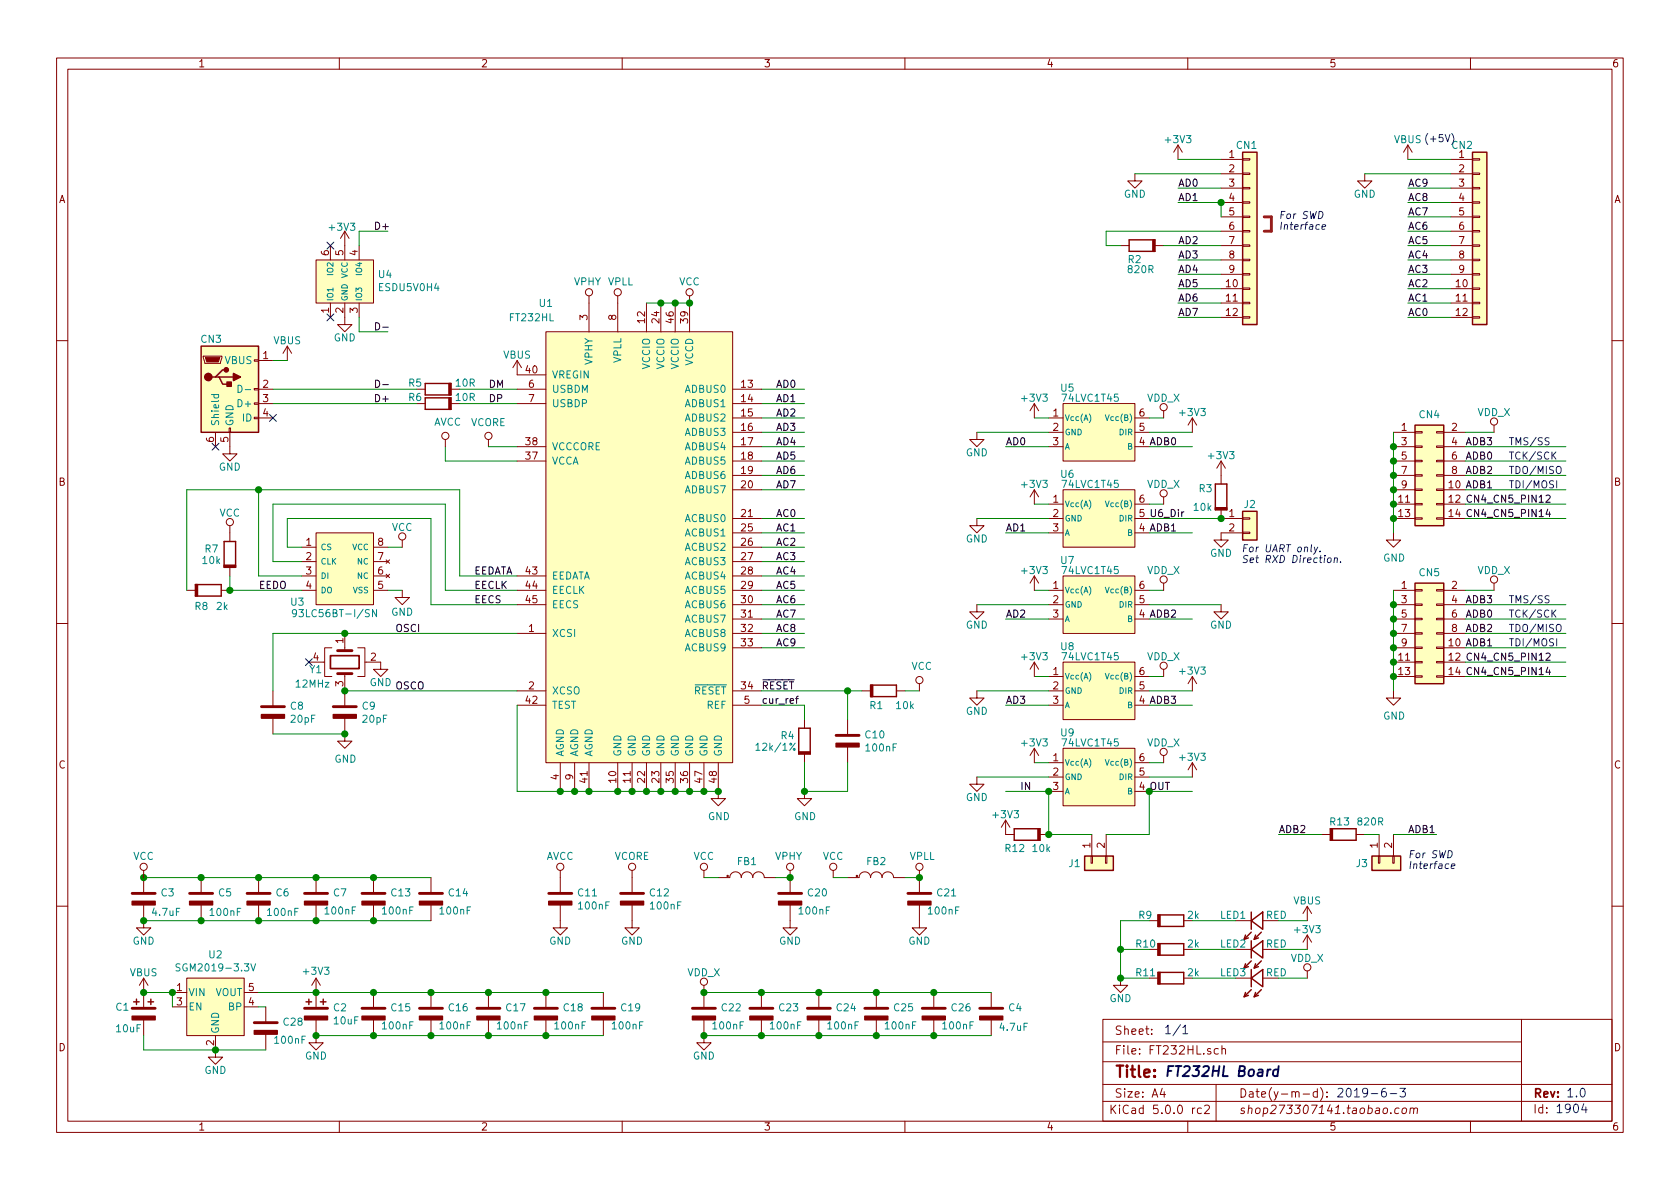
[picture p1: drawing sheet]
<svg xmlns="http://www.w3.org/2000/svg" width="297mm" height="210mm" viewBox="0 0 297 210" stroke-linecap="round" stroke-linejoin="round" font-family="sans-serif">
<g fill="none" stroke="#840000" stroke-width=".18">
<path d="M10 10.3h277v189.9h-277zM12 12.2h273v186.1h-273zM60 10.3v1.9M110 10.3v1.9M160 10.3v1.9M210 10.3v1.9M260 10.3v1.9M200.7 30.7v1.3h1.2l-1.2 1.3-1.3-1.3h1.3M208.3 25.6l-.8 1.3M208.3 25.6v2.6M208.3 25.6l.7 1.3M215.9 28.2h3.8"/>
<path d="M215.9 30.7h3.8M215.9 33.3h3.8M215.9 35.8h3.8M215.9 38.3h3.8M219.7 38.2h1.3v.3h-1.3zM219.7 35.7h1.3v.2h-1.3zM219.7 33.1h1.3v.3h-1.3zM219.7 30.6h1.3v.3h-1.3zM219.7 28.1h1.3v.2h-1.3zM241.3 30.7v1.3h1.3l-1.3 1.3-1.3-1.3h1.3M248.9 25.6l-.7 1.3M248.9 25.6v2.6"/>
<path d="M248.9 25.6l.8 1.3M256.5 28.2h3.8M256.5 30.7h3.8M256.5 33.3h3.8M256.5 35.8h3.8M256.5 38.3h3.8M260.3 38.2h1.3v.3h-1.3zM260.3 35.7h1.3v.2h-1.3zM260.3 33.1h1.3v.3h-1.3zM260.3 30.6h1.3v.3h-1.3zM260.3 28.1h1.3v.2h-1.3zM55.9 46h10.1v7.6h-10.1z"/>
<path d="M58.4 43.4v2.6M58.4 53.6v2.5M61 53.6v3.8h1.2l-1.2 1.3-1.3-1.3h1.3M61 40.9v5.1M61 40.9l-.8 1.3M61 40.9l.7 1.3M63.5 43.4v2.6M63.5 53.6v2.5M96.5 58.7h33v76.2h-33zM104.1 52.3v6.4M109.2 52.3v6.4M114.3 53.6v5.1"/>
<path d="M116.8 53.6v5.1M119.4 53.6v5.1M121.9 52.3v6.4M198.1 43.4h1.5M204.2 43.4h1.5M215.9 43.4h3.8M215.9 51h3.8M215.9 53.6h3.8M215.9 56.1h3.8M215.9 40.9h3.8M215.9 46h3.8M215.9 48.5h3.8"/>
<path d="M219.7 56h1.3v.3h-1.3zM219.7 53.5h1.3v.2h-1.3zM219.7 50.9h1.3v.3h-1.3zM219.7 48.4h1.3v.2h-1.3zM219.7 45.8h1.3v.3h-1.3zM219.7 43.3h1.3v.3h-1.3zM219.7 40.8h1.3v.2h-1.3zM256.5 43.4h3.8M256.5 51h3.8M256.5 53.6h3.8M256.5 56.1h3.8M256.5 40.9h3.8"/>
<path d="M256.5 46h3.8M256.5 48.5h3.8M260.3 56h1.3v.3h-1.3zM260.3 53.5h1.3v.2h-1.3zM260.3 50.9h1.3v.3h-1.3zM260.3 48.4h1.3v.2h-1.3zM260.3 45.8h1.3v.3h-1.3zM260.3 43.3h1.3v.3h-1.3zM260.3 40.8h1.3v.2h-1.3zM10 60.2h2M35.9 63h3.3v.2l-.2 1.1h-2.8zM38.1 76.4v2.6"/>
<path d="M40.5 75.7h.3v.7h-.3zM40.6 76.4v3.9h1.3l-1.3 1.2-1.2-1.2h1.2M45 73.8h.7v.2h-.7zM45 71.2h.7v.3h-.7zM45 68.7h.7v.3h-.7zM45 63.6h.7v.3h-.7zM45.7 68.8h2.6M45.7 71.4h2.6M45.7 73.9h2.6M45.7 63.7h2.6M50.8 61.2l-.8 1.3M50.8 61.2v2.5"/>
<path d="M50.8 61.2l.8 1.3M73.7 68.8h1.5M73.7 71.4h1.5M78.7 77.7v1.3M79.8 68.8h1.5M79.8 71.4h1.5M86.4 77.7v1.3M91.4 68.8h5.1M91.4 71.4h5.1M91.4 79h5.1M91.4 63.7v2.6h5.1M91.4 63.7l-.7 1.3"/>
<path d="M91.4 63.7l.8 1.3M129.5 68.8h5.1M129.5 71.4h5.1M129.5 73.9h5.1M129.5 76.4h5.1M129.5 79h5.1M172.7 76.4v1.3h1.3l-1.3 1.3-1.3-1.3h1.3M182.9 71.4l-.8 1.2M182.9 71.4v2.5M182.9 71.4l.7 1.2M185.4 73.9h2.6M185.4 76.4h2.6"/>
<path d="M185.4 79h2.6M188 71.4h12.7v10.1h-12.7zM200.7 73.9h2.5M200.7 76.4h2.5M200.7 79h2.5M205.7 72.6v1.3M210.8 73.9l-.7 1.3M210.8 73.9v2.5M210.8 73.9l.8 1.3M246.4 76.4h3.8M246.4 79h3.8M250.2 78.9h1.3v.2h-1.3z"/>
<path d="M250.2 76.3h1.3v.3h-1.3zM254 78.9h1.3v.2h-1.3zM254 76.3h1.3v.3h-1.3zM255.3 76.4h3.8M255.3 79h3.8M264.2 75.2v1.2M285 60.2h2M40.6 93v2.8M53.3 96.8h2.6M53.3 99.3h2.6M55.9 94.2h10.1v12.7h-10.1zM66 96.8h2.6"/>
<path d="M66 99.3h2.6M68.3 99l.6 .6M68.9 99l-.6 .6M71.1 95.5v1.3M91.4 81.5h5.1M129.5 96.8h5.1M129.5 99.3h5.1M129.5 81.5h5.1M129.5 84.1h5.1M129.5 86.6h5.1M129.5 91.7h5.1M129.5 94.2h5.1"/>
<path d="M172.7 91.7v1.3h1.3l-1.3 1.2-1.3-1.2h1.3M182.9 86.6v2.5M182.9 86.6l-.8 1.3M182.9 86.6l.7 1.3M185.4 91.7h2.6M185.4 94.2h2.6M185.4 89.1h2.6M188 86.6h12.7v10.2h-12.7zM200.7 91.7h2.5M200.7 94.2h2.5M200.7 89.1h2.5M205.7 87.9v1.2"/>
<path d="M215.9 81.5v4.1M215.9 90.2v1.5h3.8M215.9 81.5l-.8 1.3M215.9 81.5l.8 1.3M219.7 94.1h1.3v.3h-1.3zM219.7 91.6h1.3v.2h-1.3zM219.7 94.2h-3.8v1.3h1.3l-1.3 1.3-1.3-1.3h1.3M246.4 94.2v1.3h1.2l-1.2 1.3-1.3-1.3h1.3M246.4 81.5h3.8M246.4 84.1h3.8M246.4 86.6h3.8M246.4 91.7h3.8"/>
<path d="M246.4 89.1h3.8M250.2 91.6h1.3v.2h-1.3zM250.2 89h1.3v.3h-1.3zM250.2 86.5h1.3v.2h-1.3zM250.2 83.9h1.3v.3h-1.3zM250.2 81.4h1.3v.3h-1.3zM254 91.6h1.3v.2h-1.3zM254 89h1.3v.3h-1.3zM254 86.5h1.3v.2h-1.3zM254 83.9h1.3v.3h-1.3zM254 81.4h1.3v.3h-1.3zM255.3 81.5h3.8"/>
<path d="M255.3 84.1h3.8M255.3 86.6h3.8M255.3 91.7h3.8M255.3 89.1h3.8M10 110.3h2M33 104.4h1.5M39.1 104.4h1.5M40.6 100.3v1.5M53.3 104.4h2.6M53.3 101.8h2.6M54.6 117.1h2.8M58.7 114.5h-1.3v5.1h1.3"/>
<path d="M61 112v3.1M61 119.1v5.9M63.2 114.5h1.3v5.1h-1.3M64.5 117.1h2.8v1.3h1.3l-1.3 1.2-1.3-1.2h1.3M66 104.4h2.6M66 101.8h2.6M68.3 101.5l.6 .7M68.9 101.5l-.6 .7M71.1 104.4v1.3h1.3l-1.3 1.2-1.3-1.2h1.3M91.4 104.4h5.1M91.4 101.8h5.1M91.4 112h5.1"/>
<path d="M91.4 106.9h5.1M129.5 104.4h5.1M129.5 101.8h5.1M129.5 112h5.1M129.5 106.9h5.1M129.5 109.5h5.1M129.5 114.5h5.1M172.7 106.9v1.3h1.3l-1.3 1.3-1.3-1.3h1.3M182.9 101.8v2.6M182.9 117.1v2.5M182.9 101.8l-.8 1.3M182.9 101.8l.7 1.3"/>
<path d="M182.9 117.1l-.8 1.3M182.9 117.1l.7 1.3M185.4 104.4h2.6M185.4 106.9h2.6M185.4 109.5h2.6M185.4 119.6h2.6M188 101.8h12.7v10.2h-12.7zM188 117.1h12.7v10.1h-12.7zM200.7 104.4h2.5M200.7 106.9h2.5M200.7 109.5h2.5M200.7 119.6h2.5"/>
<path d="M205.7 103.1v1.3M205.7 118.4v1.2M210.8 119.6v2.6M210.8 119.6l-.7 1.3M210.8 119.6l.8 1.3M215.9 106.9v1.3h1.3l-1.3 1.3-1.3-1.3h1.3M246.4 104.4h3.8M246.4 117.1h3.8M246.4 112h3.8M246.4 106.9h3.8M246.4 109.5h3.8M246.4 114.5h3.8"/>
<path d="M246.4 119.6h3.8M250.2 119.5h1.3v.3h-1.3zM250.2 117h1.3v.2h-1.3zM250.2 114.4h1.3v.3h-1.3zM250.2 111.9h1.3v.2h-1.3zM250.2 109.3h1.3v.3h-1.3zM250.2 106.8h1.3v.3h-1.3zM250.2 104.3h1.3v.2h-1.3zM254 119.5h1.3v.3h-1.3zM254 117h1.3v.2h-1.3zM254 114.4h1.3v.3h-1.3zM254 111.9h1.3v.2h-1.3z"/>
<path d="M254 109.3h1.3v.3h-1.3zM254 106.8h1.3v.3h-1.3zM254 104.3h1.3v.2h-1.3zM255.3 104.4h3.8M255.3 117.1h3.8M255.3 112h3.8M255.3 106.9h3.8M255.3 109.5h3.8M255.3 114.5h3.8M255.3 119.6h3.8M264.2 103.1v1.3M285 110.3h2"/>
<path d="M48.3 122.2v2.8M48.3 127v2.8M61 127v4.1h1.2l-1.2 1.2-1.3-1.2h1.3M91.4 122.2h5.1M91.4 124.7h5.1M99.1 134.9v5M101.6 134.9v5M104.1 134.9v5M109.2 134.9v5M111.8 134.9v5M114.3 134.9v5M116.8 134.9v5"/>
<path d="M119.4 134.9v5M121.9 134.9v5M124.5 134.9v5M127 134.9v6.3h1.3l-1.3 1.3-1.3-1.3h1.3M129.5 122.2h5.1M129.5 124.7h5.1M142.2 139.9v1.3h1.3l-1.3 1.3-1.2-1.3h1.2M142.2 127.2v1.6M142.2 133.3v1.6M149.9 127.2v2.8M149.9 132.1v2.8M152.4 122.2h1.5"/>
<path d="M158.5 122.2h1.5M162.6 120.9v1.3M172.7 122.2v1.2h1.3l-1.3 1.3-1.3-1.3h1.3M172.7 137.4v1.3h1.3l-1.3 1.2-1.3-1.2h1.3M182.9 132.3v2.6M182.9 132.3l-.8 1.3M182.9 132.3l.7 1.3M185.4 122.2h2.6M185.4 124.7h2.6M185.4 134.9h2.6M185.4 137.4h2.6M185.4 139.9h2.6"/>
<path d="M188 132.3h12.7v10.2h-12.7zM200.7 122.2h2.5M200.7 124.7h2.5M200.7 134.9h2.5M200.7 137.4h2.5M200.7 139.9h2.5M205.7 133.6v1.3M210.8 134.9v2.5M210.8 134.9l-.7 1.2M210.8 134.9l.8 1.2M246.4 122.2v1.2h1.2l-1.2 1.3-1.3-1.3h1.3M25.4 153.9v4.1"/>
<path d="M35.6 155.2v2.8M45.7 155.2v2.8M55.9 155.2v2.8M66 155.2v2.8M76.2 155.2v2.8M99.1 153.9v4.1M111.8 153.9v4.1M124.5 153.9v1.3M127 155.2h2a1.02 1.02 0 0 1 1-1 1.02 1.02 0 0 1 1.1 1 1.02 1.02 0 0 1 1-1 1.02 1.02 0 0 1 1 1 1.02 1.02 0 0 1 1-1 1.02 1.02 0 0 1 1 1h2.1M139.7 153.9v4.1M147.3 153.9v1.3M149.9 155.2h2a1.02 1.02 0 0 1 1-1 1.02 1.02 0 0 1 1 1 1.02 1.02 0 0 1 1-1 1.02 1.02 0 0 1 1.1 1 1.02 1.02 0 0 1 1-1 1.02 1.02 0 0 1 1 1h2"/>
<path d="M162.6 153.9v4.1M177.8 145v2.6h1.5M177.8 145l-.8 1.3M177.8 145l.8 1.3M183.9 147.6h1.5M192.9 151.4h.3v1.2h-.3zM193 147.6v3.8M195.5 151.4h.2v1.2h-.2zM195.6 147.6v3.8M233.7 147.6h1.5M239.8 147.6h1.5M243.7 151.4h.3v1.2h-.3z"/>
<path d="M243.8 147.6v3.8M246.3 151.4h.2v1.2h-.2zM246.4 147.6v3.8M10 160.2h2M25.4 160v4.1h1.3l-1.3 1.2-1.3-1.2h1.3M25.4 173l-.8 1.2M25.4 173v5.3M25.4 173l.8 1.2M30.5 175.5h2.5M30.5 178h2.5M33 173h10.2v10.1h-10.2zM35.6 160v2.8"/>
<path d="M43.2 175.5h2.5M43.2 178h2.5M45.7 160v2.8M47 178v2.8M55.9 173l-.8 1.2M55.9 160v2.8M55.9 173v5.3M55.9 173l.7 1.2M66 160v2.8M66 175.5v2.8M76.2 160v2.8M76.2 175.5v2.8"/>
<path d="M86.4 175.5v2.8M96.5 175.5v2.8M99.1 160v4.1h1.2l-1.2 1.2-1.3-1.2h1.3M106.7 175.5v2.8M111.8 160v4.1h1.2l-1.2 1.2-1.3-1.2h1.3M124.5 174.2v4.1M134.6 175.5v2.8M139.7 160v4.1h1.3l-1.3 1.2-1.3-1.2h1.3M144.8 175.5v2.8M154.9 175.5v2.8M162.6 160v4.1h1.2l-1.2 1.2-1.3-1.2h1.3M165.1 175.5v2.8"/>
<path d="M175.3 175.5v2.8M198.1 173v1.2h1.3l-1.3 1.3-1.3-1.3h1.3M203.2 162.8h1.5M203.2 173h1.5M209.3 162.8h1.5M209.3 167.9h1.5M209.3 173h1.5M218.4 162.8h2.8M218.4 167.9h2.8M218.4 173h2.8M223.3 162.8h2.8M223.3 167.9h2.8"/>
<path d="M223.3 173h2.8M231.1 165.3l-.7 1.3M231.1 160.3v2.5M231.1 165.3v2.6M231.1 171.7v1.3M231.1 165.3l.8 1.3M231.1 160.3l-.7 1.2M231.1 160.3l.8 1.2M285 160.2h2M25.4 180.3v2.8M38.1 183.1v3.8h1.3l-1.3 1.3-1.3-1.3h1.3M47 182.9v2.8"/>
<path d="M55.9 180.3v4.1h1.2l-1.2 1.3-1.3-1.3h1.3M60 198.3v1.9M66 180.3v2.8M76.2 180.3v2.8M86.4 180.3v2.8M96.5 180.3v2.8M106.7 180.3v2.8M110 198.3v1.9M124.5 180.3v4.1h1.2l-1.2 1.3-1.3-1.3h1.3M134.6 180.3v2.8M144.8 180.3v2.8M154.9 180.3v2.8"/>
<path d="M160 198.3v1.9M165.1 180.3v2.8M175.3 180.3v2.8M195 180.3h90v18h-90zM195 194.8h90M195 191.8h90M195 187.8h74M195 184.2h74M203.6 182.8v.1M203.6 182v.1M205.5 192.5l-.4 1h1M205.8 193v1"/>
<path d="M210 198.3v1.9M211.3 195.9l-.5 .3M212.4 196l-.4-.1-.3 .3 .1 .6h.6M213 195.6l.2-.2h.4l.2 .5-.9 1h.9M215 191.8v6.5M215.4 185.5l-.4-.1-.3 .3 .1 .6 .2 .1 .4-.1M216.1 185.5l.2-.1 .3 .1 .1 .9M216.1 184.9v1.5M230.4 193.5h1.1M232.9 193.1l-.4-.1-.3 .3 .1 .6 .2 .1 .4-.1M232.9 192.5v1.5M233.5 192.3a1.71 1.71 0 0 1 0 2.3"/>
<path d="M234.6 193.9v.1M234.6 193.1v.1M247.4 196l-.4-.1-.4 .3v.6l.2 .1 .5-.1M248 196.1l.2-.2 .4 .2 .1 .1-.1 .6-.3 .1-.4-.1v-.2zM249.4 196.1l.2-.2 .3 .1v.9M249.4 195.9l-.1 1M250 196.1a.36 .36 0 0 1 .3-.2 .36 .36 0 0 1 .3 .2l-.1 .8M260 198.3v1.9M269 180.3v18"/>
<circle cx="104.1" cy="51.7" r=".63"/>
<circle cx="109.2" cy="51.7" r=".63"/>
<circle cx="121.9" cy="51.7" r=".63"/>
<circle cx="78.7" cy="77.1" r=".63"/>
<circle cx="86.4" cy="77.1" r=".63"/>
<circle cx="205.7" cy="72" r=".63"/>
<circle cx="264.2" cy="74.5" r=".63"/>
<circle cx="40.6" cy="92.3" r=".63"/>
<circle cx="71.1" cy="94.9" r=".63"/>
<circle cx="205.7" cy="87.2" r=".63"/>
<circle cx="205.7" cy="102.5" r=".63"/>
<circle cx="205.7" cy="117.7" r=".63"/>
<circle cx="264.2" cy="102.5" r=".63"/>
<circle cx="162.6" cy="120.3" r=".63"/>
<circle cx="205.7" cy="133" r=".63"/>
<circle cx="25.4" cy="153.3" r=".63"/>
<circle cx="99.1" cy="153.3" r=".63"/>
<circle cx="111.8" cy="153.3" r=".63"/>
<circle cx="124.5" cy="153.3" r=".63"/>
<circle cx="139.7" cy="153.3" r=".63"/>
<circle cx="147.3" cy="153.3" r=".63"/>
<circle cx="162.6" cy="153.3" r=".63"/>
<circle cx="124.5" cy="173.6" r=".63"/>
<circle cx="231.1" cy="171.1" r=".63"/>
</g>
<path d="M226 189.2a.61 .61 0 0 0-.9 .3v.6l.2 .2 .6-.1M226.1 188.5l-.2 1.8" fill="none" stroke="#0000bf" stroke-width=".36"/>
<g fill="none" stroke="#0000bf" stroke-width=".18">
<path d="M256.7 23.6a1.4 1.4 0 0 1 0 1.9M233.8 40.1l.6-.1-.1-.2h-.4l-.2 .6 .2 .2 .3-.1M273.9 77.5l-.5-.1-.2 .1v.4l.6 .2 .1 .3-.2 .3-.5-.1M275.1 79.9l-.7 .8M232.4 96.7l.2 .9M233 96.7l-.6 1.2-.2 .1M233.4 97.5v.1M234.8 98.8l.2-.2 .3 .2v.5l-.1 .1-.3 .1-.2-.1zM235.9 98.8l.2-.2 .3 .1v.8M236 98.6l-.1 .9M237 99.4v.1M274.6 80.5l.5 .7"/>
<path d="M275.2 82.6l.3-.1a.45 .45 0 0 1 .5 .4v.4l-.2 .4h-.4a.92 .92 0 0 1-.2-1.1zM275.2 85v1.3M273.9 105.4l-.5-.1-.2 .2v.3l.6 .3 .1 .3-.2 .2-.5-.1M274.6 108.4l.5 .7M275.1 107.9l-.7 .7M275.2 110.6l.3-.2a.45 .45 0 0 1 .5 .4v.4l-.2 .4h-.4a.92 .92 0 0 1-.2-1zM275.2 112.9v1.3M256.6 153.2l.6-.1v-.3h-.5l-.1 .6 .1 .2 .4-.1M209.1 181.7l.5-.4v1.5M209.1 182.8h.9M245.8 193.4h1.2M247.5 192.5h1l-.5 .5 .4 .2v.6l-.2 .2h-.4l-.3-.2"/>
<path d="M280 195.2l-.3 1.1h.9M280.4 195.8v1"/>
</g>
<g fill="none" stroke="#008400" stroke-width=".18">
<path d="M200.7 30.7h15.2M208.3 33.3h7.6M208.3 35.8h7.6v2.5M208.3 28.2h7.6M241.3 30.7h15.2M248.9 38.3h7.6M248.9 33.3h7.6M248.9 35.8h7.6M248.9 28.2h7.6M63.5 56.1v2.6h5.1M68.6 40.9h-5.1v2.5M114.3 53.6h7.6"/>
<path d="M205.7 43.4h10.2M208.3 46h7.6M208.3 53.6h7.6M208.3 56.1h7.6M208.3 48.5h7.6M208.3 51h7.6M215.9 40.9h-20.3v2.5h2.5M248.9 46h7.6M248.9 53.6h7.6M248.9 56.1h7.6M248.9 48.5h7.6M248.9 51h7.6"/>
<path d="M248.9 40.9h7.6M248.9 43.4h7.6M48.3 68.8h25.4M48.3 71.4h25.4M48.3 63.7h2.5M78.7 79v2.5h12.7M81.3 68.8h10.1M81.3 71.4h10.1M86.4 79h5M134.6 73.9h7.6M134.6 76.4h7.6M134.6 68.8h7.6"/>
<path d="M134.6 71.4h7.6M134.6 79h7.6M172.7 76.4h12.7M177.8 79h7.6M182.9 73.9h2.5M203.2 73.9h2.5M203.2 76.4h7.6M203.2 79h7.6M246.4 76.4v17.8M259.1 76.4h5.1M259.1 79h17.8M45.7 86.6v15.2h7.6"/>
<path d="M53.3 96.8h-2.5v-5.1h25.4v15.2h15.2M53.3 99.3h-5v-10.2h30.4v15.3h12.7M68.6 96.8h2.5M134.6 84.1h7.6M134.6 86.6h7.6M134.6 81.5h7.6M134.6 96.8h7.6M134.6 99.3h7.6M134.6 91.7h7.6M134.6 94.2h7.6M172.7 91.7h12.7M177.8 94.2h7.6"/>
<path d="M182.9 89.1h2.5M203.2 91.7h12.7M203.2 94.2h7.6M203.2 89.1h2.5M259.1 84.1h17.8M259.1 86.6h17.8M259.1 81.5h17.8M259.1 91.7h17.8M259.1 89.1h17.8M40.6 101.8v2.6h12.7M68.6 104.4h2.5M91.4 101.8h-10.1v-15.2h-48.3v17.8"/>
<path d="M91.4 112h-43.1v10.2M134.6 106.9h7.6M134.6 109.5h7.6M134.6 101.8h7.6M134.6 104.4h7.6M134.6 112h7.6M134.6 114.5h7.6M172.7 106.9h12.7M177.8 109.5h7.6M182.9 104.4h2.5M182.9 119.6h2.5M203.2 106.9h12.7"/>
<path d="M203.2 109.5h7.6M203.2 104.4h2.5M203.2 119.6h2.5M246.4 104.4v17.8M259.1 106.9h17.8M259.1 109.5h17.8M259.1 104.4h5.1M259.1 112h17.8M259.1 114.5h17.8M259.1 119.6h17.8M259.1 117.1h17.8M48.3 129.8h12.7"/>
<path d="M61 122.2h30.4M91.4 124.7v15.2h35.6M134.6 124.7h7.6v2.5M134.6 122.2h17.8M142.2 134.9v5h7.7v-5M149.9 122.2v5M160 122.2h2.6M172.7 122.2h12.7M172.7 137.4h12.7M177.8 139.9h7.6v7.7h7.6M177.8 124.7h7.6M182.9 134.9h2.5"/>
<path d="M203.2 124.7h7.6M203.2 122.2h7.6M203.2 134.9h2.5M203.2 137.4h7.6M210.8 139.9h-7.6v7.7h-7.6M25.4 155.2h50.8M124.5 155.2h2.5M137.2 155.2h2.5M147.3 155.2h2.6M160 155.2h2.6M226.1 147.6h7.6M241.3 147.6h2.5"/>
<path d="M246.4 147.6h7.6M25.4 162.8h50.8M25.4 175.5h5.1v2.5M45.7 175.5h61M45.7 178h1.3M124.5 175.5h50.8M198.1 167.9h5.1M203.2 162.8h-5.1v10.2h5.1M210.8 162.8h7.6M210.8 167.9h7.6M210.8 173h7.6M226.1 162.8h5"/>
<path d="M226.1 167.9h5M226.1 173h5M25.4 183.1v2.6h21.6M55.9 183.1h50.8M124.5 183.1h50.8"/>
</g>
<g fill="#840000" stroke="#840000" stroke-width=".25">
<path d="M153.9 121.2h.4v2h-.4z"/>
<path d="M203.8 42.4h.4v2h-.4z"/>
<path d="M214.9 89.8h2v.4h-2z"/>
<path d="M141.2 133h2.1v.3h-2.1z"/>
<path d="M79.4 67.8h.4v2h-.4z"/>
<path d="M79.4 70.4h.4v2h-.4z"/>
<path d="M34.5 103.4h.4v2h-.4z"/>
<path d="M39.6 99.9h2.1v.4h-2.1z"/>
<path d="M23.4 179.7h4v.6h-4z"/>
<path d="M53.8 179.7h4.1v.6h-4.1z"/>
<path d="M23.4 159.4h4v.6h-4z"/>
<path d="M173.2 179.7h4.1v.6h-4.1z"/>
<path d="M33.5 159.4h4.1v.6h-4.1z"/>
<path d="M43.7 159.4h4.1v.6h-4.1z"/>
<path d="M53.8 159.4h4.1v.6h-4.1z"/>
<path d="M46.2 126.4h4.1v.6h-4.1z"/>
<path d="M58.9 126.4h4.1v.6h-4.1z"/>
<path d="M147.8 131.4h4.1v.7h-4.1z"/>
<path d="M97 159.4h4.1v.6h-4.1z"/>
<path d="M109.7 159.4h4.1v.6h-4.1z"/>
<path d="M64 159.4h4.1v.6h-4.1z"/>
<path d="M204.7 161.8h.4v2h-.4z"/>
<path d="M204.7 166.9h.4v2h-.4z"/>
<path d="M204.7 172h.4v2h-.4z"/>
<path d="M235.2 146.6h.4v2h-.4z"/>
<path d="M183.5 146.6h.4v2h-.4z"/>
<path d="M64 179.7h4.1v.6h-4.1z"/>
<path d="M74.2 179.7h4v.6h-4z"/>
<path d="M84.3 179.7h4.1v.6h-4.1z"/>
<path d="M94.5 179.7h4.1v.6h-4.1z"/>
<path d="M104.6 179.7h4.1v.6h-4.1z"/>
<path d="M137.7 159.4h4v.6h-4z"/>
<path d="M160.5 159.4h4.1v.6h-4.1z"/>
<path d="M122.4 179.7h4.1v.6h-4.1z"/>
<path d="M132.6 179.7h4.1v.6h-4.1z"/>
<path d="M142.7 179.7h4.1v.6h-4.1z"/>
<path d="M152.9 179.7h4.1v.6h-4.1z"/>
<path d="M163.1 179.7h4v.6h-4z"/>
<path d="M40.1 67.6h.8v.7h-.8z"/>
<path d="M41.3 66l1.2 .7-1.2 .6z"/>
<path d="M45 182.2h4v.7h-4z"/>
<path d="M74.2 159.4h4v.6h-4z"/>
<circle cx="36.8" cy="66.7" r=".63"/>
<circle cx="40" cy="65.4" r=".38"/>
</g>
<g fill="none" stroke="#840000" stroke-width=".25">
<path d="M219.7 26.9h2.5v30.5h-2.5zM260.3 26.9h2.6v30.5h-2.6zM204.2 42.4h-4.6v2h4.6M35.6 61.2h10.1v15.2h-10.1zM38.1 66.7h.6l.7 1.2h1.2M38.7 66.7h2.6M40 65.4h-.6l-1.3 1.3h-.6M79.8 67.8h-4.6v2h4.6M79.8 70.4h-4.6v2h4.6M250.2 75.2h5.1v17.8h-5.1zM214.9 90.2v-4.6h2v4.6M219.7 90.4h2.5v5.1h-2.5z"/>
<path d="M34.5 103.4h4.6v2h-4.6M39.6 100.3v-4.5h2.1v4.5M250.2 103.1h5.1v17.8h-5.1zM141.2 133.3v-4.5h2.1v4.5M153.9 121.2h4.6v2h-4.6M183.9 146.6h-4.6v2h4.6M191.8 151.4h5v2.5h-5zM235.2 146.6h4.6v2h-4.6M242.6 151.4h5v2.5h-5zM204.7 161.8h4.6v2h-4.6M204.7 166.9h4.6v2h-4.6M204.7 172h4.6v2h-4.6"/>
<path d="M220.2 165.3l-.2 .8 .7-.2M220.2 170.4l-.2 .8 .7-.3M220.2 175.5l-.2 .8 .7-.3M221.2 162.8l2.1-1.5v3zM221.2 167.9l2.1-1.5v3zM221.2 173l2.1-1.6v3.1zM221.2 161.3v3M221.2 166.4v3M221.2 171.4v3.1M221.2 164.8l-1.2 1.3M221.2 169.9l-1.2 1.3M221.2 175l-1.2 1.3"/>
<path d="M222 165.3l-.3 .8 .8-.2M222 170.4l-.3 .8 .8-.3M222 175.5l-.3 .8 .8-.3M223 164.8l-1.3 1.3M223 169.9l-1.3 1.3M223 175l-1.3 1.3"/>
</g>
<g fill="none" stroke="#008484" stroke-width=".18">
<path d="M37.4 69.8h1.3M37.9 69.8l-.1 .3 .2 .3 .6-.1v-.5M42.1 68.1a.64 .64 0 0 1 .7 .7 .64 .64 0 0 1-.7 .6zM43.4 68.9h.9M192.6 73.2a1.2 1.2 0 0 1 0 1.5M195.4 73.3l.4 1.1 .3-1.1M192.6 88.4a1.2 1.2 0 0 1 0 1.6M195.4 88.6l.4 1 .3-1M52.4 108.4l-.2 .2-.4-.1-.1-.1v-.4l.2-.2h.3l.2 .2a.97 .97 0 0 1-.2 1l-.4 .1M66.6 107.8v1.3l-.7-1.3v1.3M192.6 103.7a1.2 1.2 0 0 1 0 1.5M192.6 118.9a1.2 1.2 0 0 1 0 1.6"/>
<path d="M195.4 103.8l.4 1 .3-1M195.4 119.1l.4 1 .3-1M133.7 131.8l.3-.4v1.3M133.7 132.7h.7M140.3 132.4h.2v.2h-.2zM140.6 131.4l-1 1.3M192.6 134.2a1.2 1.2 0 0 1 0 1.5M195.4 134.3l.4 1 .3-1M31.8 170.5l-.5-.1-.1 .2v.4l.6 .2v.3l-.2 .2-.5-.1M44.3 170.4l.5 1.3 .4-1.3"/>
</g>
<g fill="none" stroke="#840000" stroke-width=".51">
<path d="M59.7 115.1h2.5M59.7 119.1h2.5M46.2 125h4.1M58.9 125h4.1M147.8 130h4.1M23.4 158h4M33.5 158h4.1M43.7 158h4.1M53.8 158h4.1M64 158h4.1M74.2 158h4M97 158h4.1"/>
<path d="M109.7 158h4.1M137.7 158h4M160.5 158h4.1M23.4 178.3h4M53.8 178.3h4.1M64 178.3h4.1M74.2 178.3h4M84.3 178.3h4.1M94.5 178.3h4.1M104.6 178.3h4.1M122.4 178.3h4.1M132.6 178.3h4.1"/>
<path d="M142.7 178.3h4.1M152.9 178.3h4.1M163.1 178.3h4M173.2 178.3h4.1M45 180.8h4"/>
</g>
<path d="M58.4 115.9h5.1v2.3h-5.1z" fill="none" stroke="#840000" stroke-width=".3"/>
<g fill="#008400" stroke="#008400" stroke-width=".25">
<circle cx="61" cy="122.2" r=".51"/>
<circle cx="61" cy="112" r=".51"/>
<circle cx="61" cy="129.8" r=".51"/>
<circle cx="40.6" cy="104.4" r=".51"/>
<circle cx="45.7" cy="86.6" r=".51"/>
<circle cx="25.4" cy="155.2" r=".51"/>
<circle cx="127" cy="139.9" r=".51"/>
<circle cx="101.6" cy="139.9" r=".51"/>
<circle cx="104.1" cy="139.9" r=".51"/>
<circle cx="109.2" cy="139.9" r=".51"/>
<circle cx="111.8" cy="139.9" r=".51"/>
<circle cx="114.3" cy="139.9" r=".51"/>
<circle cx="116.8" cy="139.9" r=".51"/>
<circle cx="119.4" cy="139.9" r=".51"/>
<circle cx="121.9" cy="139.9" r=".51"/>
<circle cx="124.5" cy="139.9" r=".51"/>
<circle cx="116.8" cy="53.6" r=".51"/>
<circle cx="99.1" cy="139.9" r=".51"/>
<circle cx="246.4" cy="81.5" r=".51"/>
<circle cx="246.4" cy="84.1" r=".51"/>
<circle cx="246.4" cy="86.6" r=".51"/>
<circle cx="246.4" cy="89.1" r=".51"/>
<circle cx="246.4" cy="91.7" r=".51"/>
<circle cx="142.2" cy="139.9" r=".51"/>
<circle cx="149.9" cy="122.2" r=".51"/>
<circle cx="119.4" cy="53.6" r=".51"/>
<circle cx="215.9" cy="91.7" r=".51"/>
<circle cx="35.6" cy="155.2" r=".51"/>
<circle cx="45.7" cy="155.2" r=".51"/>
<circle cx="35.6" cy="162.8" r=".51"/>
<circle cx="45.7" cy="162.8" r=".51"/>
<circle cx="121.9" cy="53.6" r=".51"/>
<circle cx="55.9" cy="155.2" r=".51"/>
<circle cx="55.9" cy="162.8" r=".51"/>
<circle cx="25.4" cy="162.8" r=".51"/>
<circle cx="55.9" cy="175.5" r=".51"/>
<circle cx="25.4" cy="175.5" r=".51"/>
<circle cx="30.5" cy="175.5" r=".51"/>
<circle cx="38.1" cy="185.7" r=".51"/>
<circle cx="66" cy="155.2" r=".51"/>
<circle cx="66" cy="162.8" r=".51"/>
<circle cx="66" cy="175.5" r=".51"/>
<circle cx="76.2" cy="175.5" r=".51"/>
<circle cx="55.9" cy="183.1" r=".51"/>
<circle cx="66" cy="183.1" r=".51"/>
<circle cx="76.2" cy="183.1" r=".51"/>
<circle cx="86.4" cy="175.5" r=".51"/>
<circle cx="96.5" cy="175.5" r=".51"/>
<circle cx="86.4" cy="183.1" r=".51"/>
<circle cx="96.5" cy="183.1" r=".51"/>
<circle cx="139.7" cy="155.2" r=".51"/>
<circle cx="162.6" cy="155.2" r=".51"/>
<circle cx="215.9" cy="35.8" r=".51"/>
<circle cx="198.1" cy="167.9" r=".51"/>
<circle cx="198.1" cy="173" r=".51"/>
<circle cx="134.6" cy="175.5" r=".51"/>
<circle cx="144.8" cy="175.5" r=".51"/>
<circle cx="154.9" cy="175.5" r=".51"/>
<circle cx="134.6" cy="183.1" r=".51"/>
<circle cx="144.8" cy="183.1" r=".51"/>
<circle cx="154.9" cy="183.1" r=".51"/>
<circle cx="165.1" cy="175.5" r=".51"/>
<circle cx="165.1" cy="183.1" r=".51"/>
<circle cx="124.5" cy="183.1" r=".51"/>
<circle cx="124.5" cy="175.5" r=".51"/>
<circle cx="185.4" cy="139.9" r=".51"/>
<circle cx="203.2" cy="139.9" r=".51"/>
<circle cx="185.4" cy="147.6" r=".51"/>
<circle cx="246.4" cy="119.6" r=".51"/>
<circle cx="246.4" cy="117.1" r=".51"/>
<circle cx="246.4" cy="114.5" r=".51"/>
<circle cx="246.4" cy="112" r=".51"/>
<circle cx="246.4" cy="109.5" r=".51"/>
<circle cx="246.4" cy="106.9" r=".51"/>
<circle cx="246.4" cy="79" r=".51"/>
</g>
<g fill="none" stroke="#000" stroke-width=".18">
<path d="M66.4 57.1a.64 .64 0 0 1 .7 .6 .64 .64 0 0 1-.7 .6zM67.7 57.9h1M66.4 67.2a.64 .64 0 0 1 .7 .7 .64 .64 0 0 1-.7 .6zM67.7 68h1M209.3 90.5l-.4 .2M273.4 87.7l.4-.2 .3 .4-.8 .9h.8M273.7 90l-.3 .9h.7M274 90.5v.9M273.4 115.6l.4-.1 .3 .3-.8 1h.8M273.7 118l-.3 .9h.7M274 118.5v.8M140.7 123.5h.4"/>
<path d="M141.1 123.1l-.3 .2v1.1"/>
</g>
<g fill="#840000" stroke="#840000" stroke-width=".18">
<path d="M36.3 63.2h2.6l-.3 .8h-2z"/>
<circle cx="128.7" cy="154.9" r=".13"/>
<circle cx="151.5" cy="154.9" r=".13"/>
</g>
<g fill="#ffffbf" stroke="#ffffbf" stroke-width=".18">
<path d="M55.9 94.2h10.1v12.7h-10.1z"/>
<path d="M55.9 46h10.1v7.6h-10.1z"/>
<path d="M96.5 58.7h33v76.2h-33z"/>
<path d="M250.2 75.2h5.1v17.8h-5.1z"/>
<path d="M188 71.4h12.7v10.1h-12.7z"/>
<path d="M188 86.6h12.7v10.2h-12.7z"/>
<path d="M188 101.8h12.7v10.2h-12.7z"/>
<path d="M188 117.1h12.7v10.1h-12.7z"/>
<path d="M260.3 26.9h2.6v30.5h-2.6z"/>
<path d="M219.7 26.9h2.5v30.5h-2.5z"/>
<path d="M191.8 151.4h5v2.5h-5z"/>
<path d="M219.7 90.4h2.5v5.1h-2.5z"/>
<path d="M250.2 103.1h5.1v17.8h-5.1z"/>
<path d="M188 132.3h12.7v10.2h-12.7z"/>
<path d="M33 173h10.2v10.1h-10.2z"/>
<path d="M242.6 151.4h5v2.5h-5z"/>
<path d="M35.6 61.2h10.1v15.2h-10.1z"/>
</g>
<path d="M57.8 42.8l1.2 1.2M57.8 55.5l1.2 1.2M59 42.8l-1.2 1.2M59 55.5l-1.2 1.2M37.5 78.4l1.2 1.2M38.7 78.4l-1.2 1.2M47.7 73.3l1.2 1.2M48.9 73.3l-1.2 1.2M54 116.5l1.2 1.2M55.2 116.5l-1.2 1.2" fill="none" stroke="#000084" stroke-width=".18"/>
<path d="M223.5 38.3h1.3v2.6h-1.3" fill="none" stroke="#f00" stroke-width=".51"/>
<text font-size="2.8" fill="#840000" x="197" y="190.5">Title:</text>
<text font-size="2.5" fill="#0000bf" x="205.7" y="190.4">FT232HL Board</text>
<g font-size="2.1" fill="#840000">
<text x="197" y="183">Sheet:</text>
<text x="197" y="186.5">File: FT232HL.sch</text>
<text x="196" y="197">KiCad 5.0.0 rc2</text>
<text x="197" y="194.1">Size: A4</text>
<text x="219" y="194.1">Date(y-m-d):</text>
<text x="219" y="197">shop273307141.taobao.com</text>
<text x="271" y="196.9">Id:</text>
</g>
<g font-size="2.1" fill="#0000bf">
<text x="205.7" y="182.9">1/1</text>
<text x="236.2" y="194.1">2019-6-3</text>
<text x="271" y="194.1">Rev: 1.0</text>
<text x="275" y="196.8">1904</text>
</g>
<g font-size="1.8" fill="#840000">
<text x="35" y="11.9">1</text>
<text x="85" y="11.9">2</text>
<text x="135" y="11.9">3</text>
<text x="185" y="11.9">4</text>
<text x="235" y="11.9">5</text>
<text x="285" y="11.9">6</text>
<text x="217.3" y="27.9">1</text>
<text x="258" y="27.9">1</text>
<text x="10.4" y="35.9">A</text>
<text x="217.3" y="30.5">2</text>
<text x="217.3" y="33">3</text>
<text x="217.3" y="35.6">4</text>
<text x="258" y="30.5">2</text>
<text x="258" y="33">3</text>
<text x="258" y="35.6">4</text>
<text x="285.4" y="35.9">A</text>
<text x="217.3" y="38.1">5</text>
<text x="217.3" y="40.6">6</text>
<text x="258" y="38.1">5</text>
<text x="258" y="40.6">6</text>
<text x="58.2" y="45.2" transform="rotate(-90 58.2 45.2)">6</text>
<text x="60.7" y="45.2" transform="rotate(-90 60.7 45.2)">5</text>
<text x="63.2" y="45.2" transform="rotate(-90 63.2 45.2)">4</text>
<text x="217.3" y="43.2">7</text>
<text x="217.3" y="45.7">8</text>
<text x="258" y="43.2">7</text>
<text x="258" y="45.7">8</text>
<text x="216.8" y="50.8">10</text>
<text x="216.8" y="53.3">11</text>
<text x="217.3" y="48.3">9</text>
<text x="257.5" y="50.8">10</text>
<text x="257.5" y="53.3">11</text>
<text x="258" y="48.3">9</text>
<text x="58.2" y="55.3" transform="rotate(-90 58.2 55.3)">1</text>
<text x="60.7" y="55.3" transform="rotate(-90 60.7 55.3)">2</text>
<text x="63.2" y="55.3" transform="rotate(-90 63.2 55.3)">3</text>
<text x="103.9" y="56.6" transform="rotate(-90 103.9 56.6)">3</text>
<text x="109" y="56.6" transform="rotate(-90 109 56.6)">8</text>
<text x="114" y="57.1" transform="rotate(-90 114 57.1)">12</text>
<text x="116.6" y="57.1" transform="rotate(-90 116.6 57.1)">24</text>
<text x="119.1" y="57.1" transform="rotate(-90 119.1 57.1)">46</text>
<text x="121.7" y="57.1" transform="rotate(-90 121.7 57.1)">39</text>
<text x="216.8" y="55.9">12</text>
<text x="257.5" y="55.9">12</text>
<text x="46.5" y="63.5">1</text>
<text x="46.5" y="68.6">2</text>
<text x="46.5" y="71.1">3</text>
<text x="93" y="66">40</text>
<text x="93.5" y="68.6">6</text>
<text x="93.5" y="71.1">7</text>
<text x="131.1" y="68.6">13</text>
<text x="131.1" y="71.1">14</text>
<text x="46.5" y="73.7">4</text>
<text x="131.1" y="73.7">15</text>
<text x="131.1" y="76.2">16</text>
<text x="186.2" y="73.7">1</text>
<text x="186.2" y="76.2">2</text>
<text x="201.4" y="76.2">5</text>
<text x="201.4" y="73.7">6</text>
<text x="247.8" y="76.2">1</text>
<text x="256.7" y="76.2">2</text>
<text x="37.8" y="78.2" transform="rotate(-90 37.8 78.2)">6</text>
<text x="40.4" y="78.2" transform="rotate(-90 40.4 78.2)">5</text>
<text x="93" y="81.3">37</text>
<text x="93" y="78.7">38</text>
<text x="131.1" y="78.7">17</text>
<text x="131.1" y="81.3">18</text>
<text x="131.1" y="83.8">19</text>
<text x="186.2" y="78.7">3</text>
<text x="247.8" y="78.7">3</text>
<text x="247.8" y="81.3">5</text>
<text x="247.8" y="83.8">7</text>
<text x="256.7" y="78.7">4</text>
<text x="256.7" y="81.3">6</text>
<text x="256.7" y="83.8">8</text>
<text x="10.4" y="85.9">B</text>
<text x="131.1" y="86.4">20</text>
<text x="186.2" y="88.9">1</text>
<text x="201.4" y="88.9">6</text>
<text x="247.3" y="88.9">11</text>
<text x="247.8" y="86.4">9</text>
<text x="285.4" y="85.9">B</text>
<text x="131.1" y="91.4">21</text>
<text x="131.1" y="94">25</text>
<text x="186.2" y="91.4">2</text>
<text x="186.2" y="94">3</text>
<text x="217.3" y="91.4">1</text>
<text x="217.3" y="94">2</text>
<text x="247.3" y="91.4">13</text>
<text x="54.1" y="96.5">1</text>
<text x="54.1" y="99.1">2</text>
<text x="54.1" y="101.6">3</text>
<text x="66.8" y="101.6">6</text>
<text x="66.8" y="99.1">7</text>
<text x="66.8" y="96.5">8</text>
<text x="93" y="101.6">43</text>
<text x="131.1" y="96.5">26</text>
<text x="131.1" y="99.1">27</text>
<text x="131.1" y="101.6">28</text>
<text x="54.1" y="104.1">4</text>
<text x="66.8" y="104.1">5</text>
<text x="93" y="104.1">44</text>
<text x="93" y="106.7">45</text>
<text x="131.1" y="104.1">29</text>
<text x="131.1" y="106.7">30</text>
<text x="186.2" y="104.1">1</text>
<text x="186.2" y="106.7">2</text>
<text x="201.4" y="106.7">5</text>
<text x="201.4" y="104.1">6</text>
<text x="247.8" y="104.1">1</text>
<text x="247.8" y="106.7">3</text>
<text x="256.7" y="104.1">2</text>
<text x="256.7" y="106.7">4</text>
<text x="60.7" y="113.8" transform="rotate(-90 60.7 113.8)">1</text>
<text x="93.5" y="111.8">1</text>
<text x="131.1" y="109.2">31</text>
<text x="131.1" y="111.8">32</text>
<text x="186.2" y="109.2">3</text>
<text x="247.8" y="109.2">5</text>
<text x="247.8" y="111.8">7</text>
<text x="256.7" y="109.2">6</text>
<text x="256.7" y="111.8">8</text>
<text x="55.4" y="116.8">4</text>
<text x="65.6" y="116.8">2</text>
<text x="131.1" y="114.3">33</text>
<text x="186.2" y="119.4">1</text>
<text x="201.4" y="119.4">6</text>
<text x="247.3" y="116.8">11</text>
<text x="247.3" y="119.4">13</text>
<text x="247.8" y="114.3">9</text>
<text x="60.7" y="121.4" transform="rotate(-90 60.7 121.4)">3</text>
<text x="93" y="124.5">42</text>
<text x="93.5" y="121.9">2</text>
<text x="131.1" y="121.9">34</text>
<text x="131.6" y="124.5">5</text>
<text x="186.2" y="121.9">2</text>
<text x="186.2" y="124.5">3</text>
<text x="201.4" y="121.9">5</text>
<text x="10.4" y="135.9">C</text>
<text x="98.8" y="137.9" transform="rotate(-90 98.8 137.9)">4</text>
<text x="101.3" y="137.9" transform="rotate(-90 101.3 137.9)">9</text>
<text x="186.2" y="134.6">1</text>
<text x="186.2" y="137.2">2</text>
<text x="201.4" y="137.2">5</text>
<text x="201.4" y="134.6">6</text>
<text x="285.4" y="135.9">C</text>
<text x="103.9" y="138.4" transform="rotate(-90 103.9 138.4)">41</text>
<text x="109" y="138.4" transform="rotate(-90 109 138.4)">10</text>
<text x="111.5" y="138.4" transform="rotate(-90 111.5 138.4)">11</text>
<text x="114" y="138.4" transform="rotate(-90 114 138.4)">22</text>
<text x="116.6" y="138.4" transform="rotate(-90 116.6 138.4)">23</text>
<text x="119.1" y="138.4" transform="rotate(-90 119.1 138.4)">35</text>
<text x="121.7" y="138.4" transform="rotate(-90 121.7 138.4)">36</text>
<text x="124.2" y="138.4" transform="rotate(-90 124.2 138.4)">47</text>
<text x="126.7" y="138.4" transform="rotate(-90 126.7 138.4)">48</text>
<text x="186.2" y="139.7">3</text>
<text x="192.8" y="150" transform="rotate(-90 192.8 150)">1</text>
<text x="195.3" y="150" transform="rotate(-90 195.3 150)">2</text>
<text x="243.6" y="150" transform="rotate(-90 243.6 150)">1</text>
<text x="246.1" y="150" transform="rotate(-90 246.1 150)">2</text>
<text x="23.6" y="177.7">+</text>
<text x="26.2" y="177.7">+</text>
<text x="31.3" y="175.3">1</text>
<text x="31.3" y="177.8">3</text>
<text x="44" y="177.8">4</text>
<text x="44" y="175.3">5</text>
<text x="54.1" y="177.7">+</text>
<text x="56.6" y="177.7">+</text>
<text x="10.4" y="185.9">D</text>
<text x="37.8" y="184.9" transform="rotate(-90 37.8 184.9)">2</text>
<text x="285.4" y="185.9">D</text>
<text x="35" y="199.9">1</text>
<text x="85" y="199.9">2</text>
<text x="135" y="199.9">3</text>
<text x="185" y="199.9">4</text>
<text x="235" y="199.9">5</text>
<text x="285" y="199.9">6</text>
</g>
<g font-size="1.8" fill="#008484">
<text x="206.2" y="25.3">+3V3</text>
<text x="218.7" y="26.3">CN1</text>
<text x="256.8" y="26.3">CN2</text>
<text x="198.7" y="35">GND</text>
<text x="239.3" y="35">GND</text>
<text x="58.4" y="40.8">+3V3</text>
<text x="199.5" y="46.5">R2</text>
<text x="67" y="49.2">U4</text>
<text x="67.2" y="51.5">ESDU5V0H4</text>
<text x="101.5" y="50.5">VPHY VPLL</text>
<text x="120.1" y="50.5">VCC</text>
<text x="199.6" y="48.3">820R</text>
<text x="90.2" y="56.8">FT232HL</text>
<text x="95.4" y="54.3">U1</text>
<text x="35.6" y="60.6">CN3</text>
<text x="39.8" y="64.4">VBUS</text>
<text x="48.4" y="60.9">VBUS</text>
<text x="59" y="60.4">GND</text>
<text x="89" y="63.4">VBUS</text>
<text x="104.8" y="64.5" transform="rotate(-90 104.8 64.5)">VPHY</text>
<text x="109.9" y="64.2" transform="rotate(-90 109.9 64.2)">VPLL</text>
<text x="114.9" y="65.3" transform="rotate(-90 114.9 65.3)">VCCIO</text>
<text x="117.5" y="65.3" transform="rotate(-90 117.5 65.3)">VCCIO</text>
<text x="120" y="65.3" transform="rotate(-90 120 65.3)">VCCIO</text>
<text x="122.6" y="64.7" transform="rotate(-90 122.6 64.7)">VCCD</text>
<text x="72.3" y="68.4">R5</text>
<text x="72.3" y="70.9">R6</text>
<text x="80.6" y="68.4">10R</text>
<text x="80.6" y="70.9">10R</text>
<text x="97.5" y="66.9">VREGIN</text>
<text x="97.5" y="69.5">USBDM</text>
<text x="121.3" y="69.5">ADBUS0</text>
<text x="180.8" y="71">+3V3</text>
<text x="187.6" y="69.3">U5</text>
<text x="188" y="71">74LVC1T45</text>
<text x="202.8" y="71">VDD_X</text>
<text x="38.7" y="75.4" transform="rotate(-90 38.7 75.4)">Shield</text>
<text x="41.3" y="75.4" transform="rotate(-90 41.3 75.4)">GND</text>
<text x="42.4" y="72">D+</text>
<text x="42.9" y="74.5">ID</text>
<text x="76.7" y="75.3">AVCC</text>
<text x="83.2" y="75.4">VCORE</text>
<text x="97.5" y="72">USBDP</text>
<text x="121.3" y="72">ADBUS1</text>
<text x="121.3" y="74.5">ADBUS2</text>
<text x="121.3" y="77.1">ADBUS3</text>
<text x="208.7" y="73.6">+3V3</text>
<text x="251" y="74">CN4</text>
<text x="261.2" y="73.6">VDD_X</text>
<text x="38.7" y="83.2">GND</text>
<text x="97.5" y="82.2">VCCA</text>
<text x="97.5" y="79.6">VCCCORE</text>
<text x="121.3" y="79.6">ADBUS4</text>
<text x="121.3" y="82.2">ADBUS5</text>
<text x="170.8" y="80.7">GND</text>
<text x="213.8" y="81.2">+3V3</text>
<text x="121.3" y="84.7">ADBUS6</text>
<text x="121.3" y="87.2">ADBUS7</text>
<text x="180.8" y="86.3">+3V3</text>
<text x="187.6" y="84.5">U6</text>
<text x="188" y="86.3">74LVC1T45</text>
<text x="202.8" y="86.3">VDD_X</text>
<text x="212" y="87">R3</text>
<text x="220" y="89.8">J2</text>
<text x="38.8" y="91.4">VCC</text>
<text x="69.3" y="93.9">VCC</text>
<text x="121.3" y="92.3">ACBUS0</text>
<text x="121.3" y="94.9">ACBUS1</text>
<text x="170.8" y="95.9">GND</text>
<text x="211.2" y="90.3">10k</text>
<text x="35.9" y="99.7">10k</text>
<text x="36.3" y="97.7">R7</text>
<text x="121.3" y="97.4">ACBUS2</text>
<text x="121.3" y="99.9">ACBUS3</text>
<text x="180.8" y="101.5">+3V3</text>
<text x="187.6" y="99.7">U7</text>
<text x="188" y="101.5">74LVC1T45</text>
<text x="202.8" y="101.5">VDD_X</text>
<text x="213.9" y="98.5">GND</text>
<text x="244.6" y="99.3">GND</text>
<text x="251" y="101.9">CN5</text>
<text x="261.2" y="101.5">VDD_X</text>
<text x="34.5" y="107.9">R8</text>
<text x="38.3" y="107.9">2k</text>
<text x="51.5" y="107.1">U3</text>
<text x="97.5" y="102.5">EEDATA</text>
<text x="97.5" y="105">EECLK</text>
<text x="97.5" y="107.6">EECS</text>
<text x="121.3" y="102.5">ACBUS4</text>
<text x="121.3" y="105">ACBUS5</text>
<text x="121.3" y="107.6">ACBUS6</text>
<text x="52.9" y="109.1">93LC56BT-I/SN</text>
<text x="69.2" y="108.9">GND</text>
<text x="97.5" y="112.6">XCSI</text>
<text x="121.3" y="110.1">ACBUS7</text>
<text x="121.3" y="112.6">ACBUS8</text>
<text x="170.8" y="111.2">GND</text>
<text x="213.9" y="111.2">GND</text>
<text x="54.8" y="119">Y1</text>
<text x="121.3" y="115.2">ACBUS9</text>
<text x="161.1" y="118.5">VCC</text>
<text x="180.8" y="116.8">+3V3</text>
<text x="187.6" y="115">U8</text>
<text x="188" y="116.8">74LVC1T45</text>
<text x="202.8" y="116.8">VDD_X</text>
<text x="208.7" y="119.3">+3V3</text>
<text x="51.4" y="125.5">C8</text>
<text x="52.5" y="121.6">12MHz</text>
<text x="64.1" y="125.5">C9</text>
<text x="65.4" y="121.3">GND</text>
<text x="97.5" y="122.8">XCSO</text>
<text x="97.5" y="125.3">TEST</text>
<text x="122.6" y="122.8">RESET</text>
<text x="125" y="125.3">REF</text>
<text x="153.8" y="125.4">R1</text>
<text x="158.5" y="125.4">10k</text>
<text x="51.5" y="127.8">20pF</text>
<text x="64.2" y="127.8">20pF</text>
<text x="138.1" y="130.7">R4</text>
<text x="153.1" y="130.6">C10</text>
<text x="170.8" y="126.4">GND</text>
<text x="180.8" y="132">+3V3</text>
<text x="187.6" y="130.2">U9</text>
<text x="188" y="132">74LVC1T45</text>
<text x="202.8" y="132">VDD_X</text>
<text x="244.6" y="127.2">GND</text>
<text x="59.1" y="134.9">GND</text>
<text x="99.7" y="133.9" transform="rotate(-90 99.7 133.9)">AGND</text>
<text x="102.2" y="133.9" transform="rotate(-90 102.2 133.9)">AGND</text>
<text x="104.8" y="133.9" transform="rotate(-90 104.8 133.9)">AGND</text>
<text x="109.9" y="133.9" transform="rotate(-90 109.9 133.9)">GND</text>
<text x="112.4" y="133.9" transform="rotate(-90 112.4 133.9)">GND</text>
<text x="114.9" y="133.9" transform="rotate(-90 114.9 133.9)">GND</text>
<text x="117.5" y="133.9" transform="rotate(-90 117.5 133.9)">GND</text>
<text x="120" y="133.9" transform="rotate(-90 120 133.9)">GND</text>
<text x="122.6" y="133.9" transform="rotate(-90 122.6 133.9)">GND</text>
<text x="125.1" y="133.9" transform="rotate(-90 125.1 133.9)">GND</text>
<text x="127.6" y="133.9" transform="rotate(-90 127.6 133.9)">GND</text>
<text x="134.1" y="132.8">12k/1%</text>
<text x="153.2" y="132.9">100nF</text>
<text x="208.7" y="134.5">+3V3</text>
<text x="170.8" y="141.7">GND</text>
<text x="125.2" y="145">GND</text>
<text x="140.4" y="145">GND</text>
<text x="175.7" y="144.7">+3V3</text>
<text x="235.2" y="146">R13</text>
<text x="240.2" y="146">820R</text>
<text x="23.5" y="152.1">VCC</text>
<text x="96.6" y="152.1">AVCC</text>
<text x="108.6" y="152.1">VCORE</text>
<text x="122.6" y="152.1">VCC</text>
<text x="130.4" y="153">FB1</text>
<text x="137" y="152.1">VPHY</text>
<text x="145.5" y="152.1">VCC</text>
<text x="153.3" y="153">FB2</text>
<text x="160.8" y="152.1">VPLL</text>
<text x="177.8" y="150.7">R12</text>
<text x="182.7" y="150.7">10k</text>
<text x="189" y="153.3">J1</text>
<text x="239.8" y="153.3">J3</text>
<text x="27.1" y="162">4.7uF</text>
<text x="28.5" y="158.5">C3</text>
<text x="37.3" y="162">100nF</text>
<text x="38.7" y="158.5">C5</text>
<text x="47.4" y="162">100nF</text>
<text x="48.8" y="158.5">C6</text>
<text x="57.6" y="161.7">100nF</text>
<text x="59" y="158.5">C7</text>
<text x="67.8" y="161.7">100nF</text>
<text x="69.2" y="158.5">C13</text>
<text x="77.9" y="161.7">100nF</text>
<text x="79.4" y="158.5">C14</text>
<text x="102.3" y="158.5">C11</text>
<text x="102.4" y="160.8">100nF</text>
<text x="115" y="158.5">C12</text>
<text x="115.1" y="160.8">100nF</text>
<text x="141.4" y="161.7">100nF</text>
<text x="142.9" y="158.5">C20</text>
<text x="164.3" y="161.7">100nF</text>
<text x="165.8" y="158.5">C21</text>
<text x="228.7" y="159.9">VBUS</text>
<text x="23.4" y="167.1">GND</text>
<text x="97.1" y="167.1">GND</text>
<text x="109.8" y="167.1">GND</text>
<text x="137.7" y="167.1">GND</text>
<text x="160.6" y="167.1">GND</text>
<text x="200.9" y="167.6">R10</text>
<text x="201.4" y="162.5">R9</text>
<text x="210" y="162.5">2k</text>
<text x="210" y="167.6">2k</text>
<text x="215.8" y="162.5">LED1</text>
<text x="215.8" y="167.6">LED2</text>
<text x="223.8" y="162.5">RED</text>
<text x="223.8" y="167.6">RED</text>
<text x="229.1" y="165">+3V3</text>
<text x="23" y="172.6">VBUS</text>
<text x="32" y="171.8">SGM2019-3.3V</text>
<text x="37" y="169.5">U2</text>
<text x="53.8" y="172.4">+3V3</text>
<text x="121.5" y="172.6">VDD_X</text>
<text x="200.9" y="172.6">R11</text>
<text x="210" y="172.6">2k</text>
<text x="215.8" y="172.6">LED3</text>
<text x="223.8" y="172.6">RED</text>
<text x="228.2" y="170.1">VDD_X</text>
<text x="20.5" y="178.7">C1</text>
<text x="33.3" y="176.1">VIN</text>
<text x="33.3" y="178.7">EN</text>
<text x="38" y="176.1">VOUT</text>
<text x="40.5" y="178.7">BP</text>
<text x="59" y="178.8">C2</text>
<text x="69.2" y="178.8">C15</text>
<text x="79.4" y="178.8">C16</text>
<text x="89.6" y="178.8">C17</text>
<text x="99.7" y="178.8">C18</text>
<text x="109.9" y="178.8">C19</text>
<text x="127.7" y="178.8">C22</text>
<text x="137.8" y="178.8">C23</text>
<text x="148" y="178.8">C24</text>
<text x="158.1" y="178.8">C25</text>
<text x="168.3" y="178.8">C26</text>
<text x="178.4" y="178.8">C4</text>
<text x="196.2" y="177.2">GND</text>
<text x="20.7" y="182.5">10uF</text>
<text x="38.7" y="182.9" transform="rotate(-90 38.7 182.9)">GND</text>
<text x="48.7" y="184.6">100nF</text>
<text x="50.2" y="181.4">C28</text>
<text x="59.1" y="181.1">10uF</text>
<text x="67.8" y="182">100nF</text>
<text x="77.9" y="182">100nF</text>
<text x="88.1" y="182">100nF</text>
<text x="98.2" y="182">100nF</text>
<text x="108.4" y="182">100nF</text>
<text x="126.2" y="182">100nF</text>
<text x="136.3" y="182">100nF</text>
<text x="146.5" y="182">100nF</text>
<text x="156.7" y="182">100nF</text>
<text x="166.8" y="182">100nF</text>
<text x="176.9" y="182.3">4.7uF</text>
<text x="36.1" y="189.9">GND</text>
<text x="53.9" y="187.4">GND</text>
<text x="122.5" y="187.4">GND</text>
</g>
<g font-size="1.8" fill="#0000bf">
<text x="246.5" y="25.3">VBUS (+5V)</text>
<text x="226.1" y="38.7">For SWD</text>
<text x="226.1" y="40.6">Interface</text>
<text x="266.7" y="78.7">TMS/SS</text>
<text x="266.7" y="81.3">TCK/SCK</text>
<text x="266.7" y="83.8">TDO/MISO</text>
<text x="266.7" y="86.4">TDI/MOSI</text>
<text x="219.5" y="97.7">For UART only.</text>
<text x="219.5" y="99.6">Set RXD Direction.</text>
<text x="266.7" y="106.7">TMS/SS</text>
<text x="266.7" y="109.2">TCK/SCK</text>
<text x="266.7" y="111.8">TDO/MISO</text>
<text x="266.7" y="114.3">TDI/MOSI</text>
<text x="248.9" y="151.8">For SWD</text>
<text x="248.9" y="153.7">Interface</text>
</g>
<g font-size="1.8">
<text x="208.3" y="33">AD0</text>
<text x="208.3" y="35.6">AD1</text>
<text x="248.9" y="35.6">AC8</text>
<text x="248.9" y="33">AC9</text>
<text x="66" y="40.6">D+</text>
<text x="248.9" y="40.6">AC6</text>
<text x="248.9" y="38.1">AC7</text>
<text x="208.3" y="43.2">AD2</text>
<text x="208.3" y="45.7">AD3</text>
<text x="248.9" y="45.7">AC4</text>
<text x="248.9" y="43.2">AC5</text>
<text x="208.3" y="48.3">AD4</text>
<text x="208.3" y="50.8">AD5</text>
<text x="208.3" y="53.3">AD6</text>
<text x="248.9" y="53.3">AC1</text>
<text x="248.9" y="50.8">AC2</text>
<text x="248.9" y="48.3">AC3</text>
<text x="208.3" y="55.9">AD7</text>
<text x="248.9" y="55.9">AC0</text>
<text x="66" y="71.1">D+</text>
<text x="86.4" y="68.6">DM</text>
<text x="86.4" y="71.1">DP</text>
<text x="137.2" y="68.6">AD0</text>
<text x="137.2" y="71.1">AD1</text>
<text x="137.2" y="73.7">AD2</text>
<text x="137.2" y="76.2">AD3</text>
<text x="137.2" y="78.7">AD4</text>
<text x="137.2" y="81.3">AD5</text>
<text x="137.2" y="83.8">AD6</text>
<text x="177.8" y="78.7">AD0</text>
<text x="201.4" y="78.7">4 ADB0</text>
<text x="259.1" y="81.3">ADB0</text>
<text x="259.1" y="83.8">ADB2</text>
<text x="259.1" y="78.7">ADB3</text>
<text x="137.2" y="86.4">AD7</text>
<text x="256.2" y="86.4">10 ADB1</text>
<text x="256.2" y="88.9">12 CN4_CN5_PIN12</text>
<text x="137.2" y="91.4">AC0</text>
<text x="137.2" y="94">AC1</text>
<text x="177.8" y="94">AD1</text>
<text x="201.4" y="94">4 ADB1</text>
<text x="201.4" y="91.4">5 U6_Dir</text>
<text x="256.2" y="91.4">14 CN4_CN5_PIN14</text>
<text x="83.8" y="101.6">EEDATA</text>
<text x="137.2" y="96.5">AC2</text>
<text x="137.2" y="99.1">AC3</text>
<text x="137.2" y="101.6">AC4</text>
<text x="45.7" y="104.1">EEDO</text>
<text x="83.8" y="106.7">EECS</text>
<text x="83.8" y="104.1">EECLK</text>
<text x="137.2" y="104.1">AC5</text>
<text x="137.2" y="106.7">AC6</text>
<text x="259.1" y="106.7">ADB3</text>
<text x="69.8" y="111.8">OSCI</text>
<text x="137.2" y="109.2">AC7</text>
<text x="137.2" y="111.8">AC8</text>
<text x="177.8" y="109.2">AD2</text>
<text x="201.4" y="109.2">4 ADB2</text>
<text x="259.1" y="109.2">ADB0</text>
<text x="259.1" y="111.8">ADB2</text>
<text x="137.2" y="114.3">AC9</text>
<text x="256.2" y="114.3">10 ADB1</text>
<text x="256.2" y="116.8">12 CN4_CN5_PIN12</text>
<text x="256.2" y="119.4">14 CN4_CN5_PIN14</text>
<text x="69.8" y="121.9">OSCO</text>
<text x="134.6" y="121.9">RESET</text>
<text x="134.6" y="124.5">cur_ref</text>
<text x="177.8" y="124.5">AD3</text>
<text x="201.4" y="124.5">4 ADB3</text>
<text x="180.3" y="139.7">IN</text>
<text x="201.4" y="139.7">4 OUT</text>
<text x="226.1" y="147.3">ADB2</text>
<text x="248.9" y="147.3">ADB1</text>
</g>
<g font-size="1.4" fill="#008484">
<text x="58.9" y="53.3" transform="rotate(-90 58.9 53.3)">IO1</text>
<text x="58.9" y="48.5" transform="rotate(-90 58.9 48.5)">IO2</text>
<text x="61.5" y="53.3" transform="rotate(-90 61.5 53.3)">GND VCC</text>
<text x="64" y="53.3" transform="rotate(-90 64 53.3)">IO3</text>
<text x="64" y="48.5" transform="rotate(-90 64 48.5)">IO4</text>
<text x="188.2" y="74.4">Vcc(A)</text>
<text x="188.2" y="77">GND</text>
<text x="195.9" y="74.4">Vcc(B)</text>
<text x="198" y="77">DIR</text>
<text x="188.2" y="79.5">A</text>
<text x="199.4" y="79.5">B</text>
<text x="188.2" y="89.7">Vcc(A)</text>
<text x="195.9" y="89.7">Vcc(B)</text>
<text x="188.2" y="92.2">GND</text>
<text x="188.2" y="94.7">A</text>
<text x="198" y="92.2">DIR</text>
<text x="199.4" y="94.7">B</text>
<text x="56.6" y="97.3">CS</text>
<text x="56.6" y="99.8">CLK</text>
<text x="62.3" y="97.3">VCC</text>
<text x="63.2" y="99.8">NC</text>
<text x="56.6" y="102.4">DI</text>
<text x="56.6" y="104.9">DO</text>
<text x="62.5" y="104.9">VSS</text>
<text x="63.2" y="102.4">NC</text>
<text x="188.2" y="104.9">Vcc(A)</text>
<text x="188.2" y="107.4">GND</text>
<text x="195.9" y="104.9">Vcc(B)</text>
<text x="198" y="107.4">DIR</text>
<text x="188.2" y="110">A</text>
<text x="199.4" y="110">B</text>
<text x="188.2" y="120.1">Vcc(A)</text>
<text x="188.2" y="122.7">GND</text>
<text x="188.2" y="125.2">A</text>
<text x="195.9" y="120.1">Vcc(B)</text>
<text x="198" y="122.7">DIR</text>
<text x="199.4" y="125.2">B</text>
<text x="188.2" y="135.4">Vcc(A)</text>
<text x="188.2" y="137.9">GND</text>
<text x="195.9" y="135.4">Vcc(B)</text>
<text x="198" y="137.9">DIR</text>
<text x="188.2" y="140.5">A</text>
<text x="199.4" y="140.5">B</text>
</g>
</svg>
